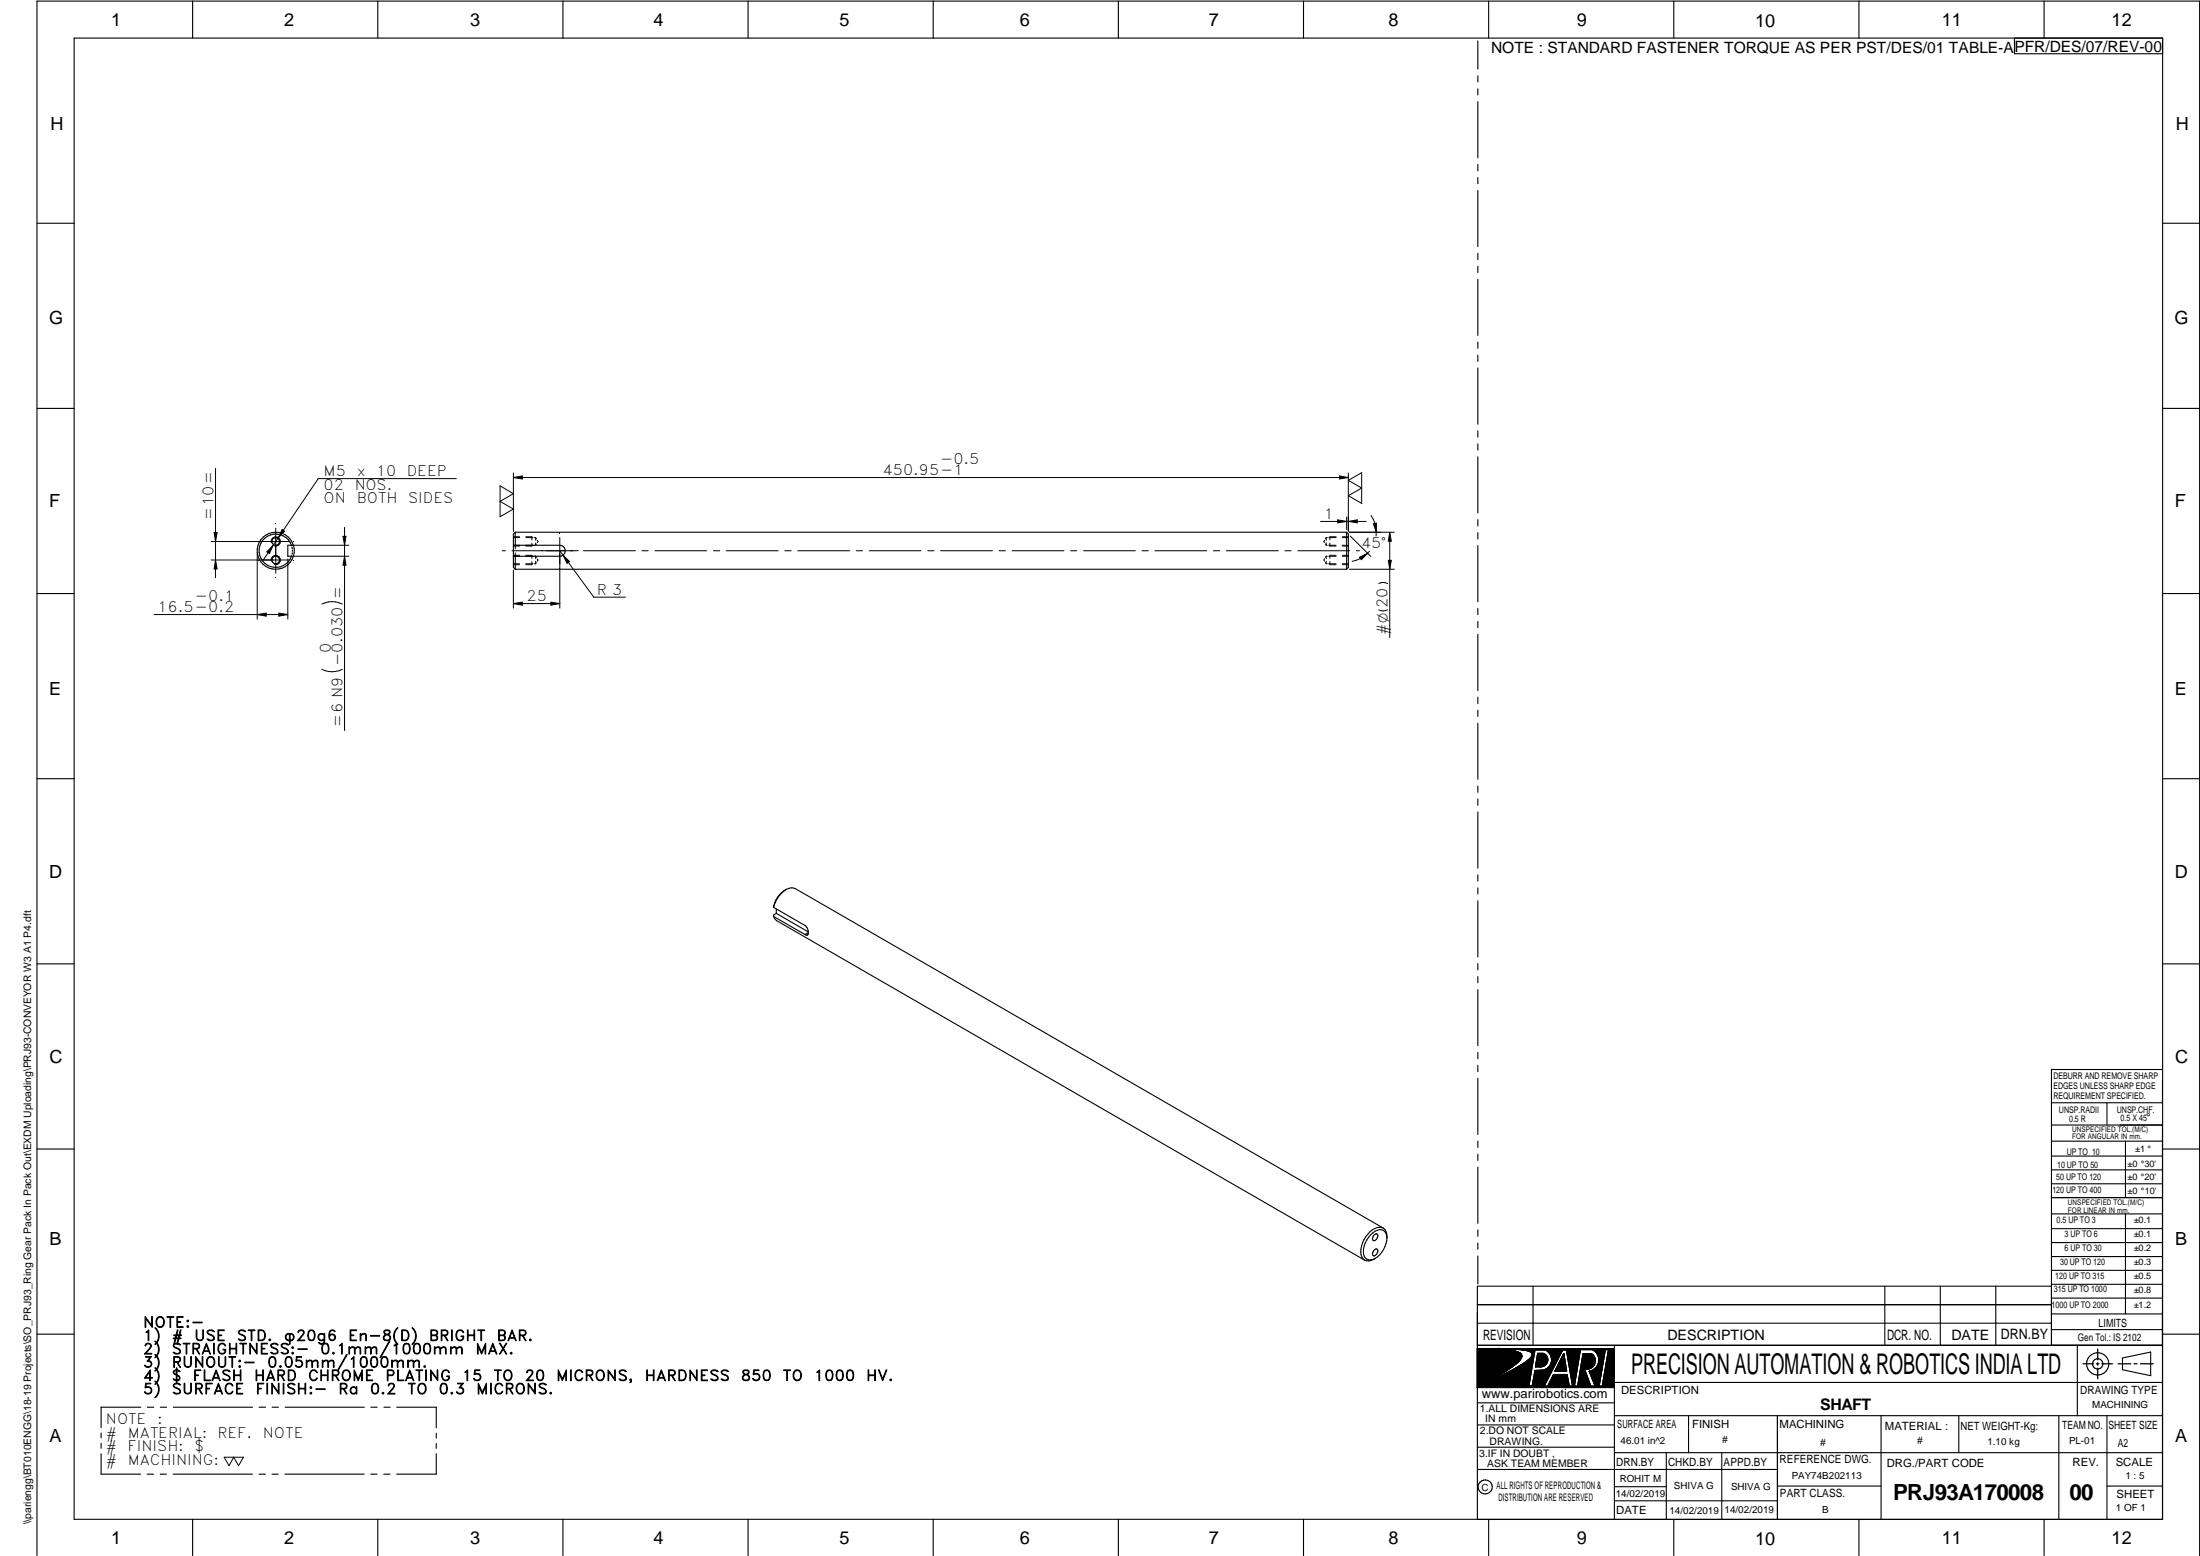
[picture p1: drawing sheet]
<svg xmlns="http://www.w3.org/2000/svg" width="594mm" height="420mm" viewBox="0 0 594 420" stroke-linecap="round" stroke-linejoin="round" font-family="sans-serif">
<g fill="none" stroke="#000" stroke-width=".34">
<path d="M404.2 372.1l-5.3 2.6M404.7 364.2l4.4 .7M409.4 364.3l2.2 .2M409.4 364.3l-10.5-.1v10.5M409.5 365l.5 .2M409.6 368l-3.7 2.7-7 4M409.7 368l-3.5 2.5-7.3 4.2M409.8 367.9l-.2 .1M410 365.2l.5 .2 .4 .5M410.1 365.2l.7 .5M410.9 365.9v.2M410.9 366.3l-.9 1.4"/>
<path d="M410.9 366.1l-.3 .9-.9 1M411.1 368.3l-6.2 3.5M411.1 368.3l-3.3 2-8.9 4.4M411.6 364.5l1.4 .4M411.6 364.5l.4 .1M412 367.7l-.6 .5M412 367.7l-.9 .6M413 364.9a19.5 19.5 0 0 0-5.6-.7h-2.9l3.5 .4 2.1 .6M413 364.9l.8 .5M413 364.9l.5 .3M413 367l-.3 .2M413.3 366.7l-1.3 1"/>
<path d="M413.6 366.2l-.7 .9-.9 .6M413.6 366.3l-.3 .3M413.6 365.3h.1M413.8 365.4v.4M413.8 365.4v.2M413.8 365.8l-.2 .5M413.8 365.8l-.2 .4M414.5 364.5h2.9a2.93 2.93 0 0 1 1.6 3 2.93 2.93 0 0 1-2.2 2.5l-2.3 .1-.7 4.2h-1zM415.2 365.5h1.5a1.85 1.85 0 0 1 1.2 2 1.85 1.85 0 0 1-1.7 1.6h-1.6zM422 364.5h1l1.7 9.8h-1l-.5-3.1h-3.7l-1.5 3.1h-1.1zM422.3 365.5l.7 4.7h-3.1zM426.8 364.4h3.2a3.1 3.1 0 0 1 1.7 3.3 3.1 3.1 0 0 1-2.5 2.6l1.6 4h-1.3l-1.7-4.8a2.22 2.22 0 0 0 2.8-1.1 2.22 2.22 0 0 0-.8-2.8h-2.3l-1.5 8.7h-.9z"/>
<path d="M433.5 364.4h.9l-1.7 9.9h-.9zM562.5 368.3h2.8M566.1 368.3h.7M566.5 364.3v2.9M566.5 368v.6M566.5 369.4v2.9M567.6 368.3h2.8M572 368.3h3.4M576.3 368.3h.8M578 368.3h3.4"/>
</g>
<g fill="#000">
<path d="M138.6 128.9l2.4-.4v.8zM361.7 128.5l2.4 .4-2.4 .4zM57.8 143.8h.8l-.4 2.4zM58.2 151.2l.4 2.4h-.8zM73.7 147.2l-.9 2.3-.7-.5zM76.2 143l.6 .4-1.6 1.8zM92.6 144.8h.8l-.4 2.4zM93 150.2l.4 2.4h-.8zM152.1 149.9l1.7 1.7-.7 .5zM361.2 140.4l2.4 .4-2.4 .4zM364.1 140.8l2.4-.4v.8zM367.1 150.5l2.2-1.1-1.7 1.7z"/>
<path d="M370.9 141.4l.8-.1-.1 2.4zM375.3 143.7l.4 2.4h-.8zM374.9 151.3h.8l-.4 2.4zM69.5 165.9l2.4-.3v.8zM75.3 165.6l2.4 .3-2.4 .5zM138.6 163l2.4-.4v.8zM148.8 162.6l2.4 .4-2.4 .4zM422.3 365.5l.7 4.7h-3.1z"/>
<path d="M398.9 364.2h5.8l4.4 .7a1.72 1.72 0 0 1 1.8 1.4l-.7 1.2-2.5 2-8.8 5.2z" fill-rule="evenodd"/>
<path d="M404.5 364.2l7.3 .4 1.5 .4 .5 .4v.5l-1.1 1.3-2.9 2-10.9 5.5h37v-10.5zM414.5 364.5h2.9a2.93 2.93 0 0 1 1.6 3 2.93 2.93 0 0 1-2.2 2.5l-2.3 .1-.7 4.2h-1zM426.8 364.4h3.2a3.1 3.1 0 0 1 1.7 3.3 3.1 3.1 0 0 1-2.5 2.6l1.6 4h-1.3l-1.7-4.8a2.22 2.22 0 0 0 2.8-1.1 2.22 2.22 0 0 0-.8-2.8h-2.3l-1.5 8.7h-.9zM433.5 364.4h.9l-1.7 9.9h-.9zM422 364.5h1l1.7 9.8h-1l-.5-3.1h-3.7l-1.5 3.1h-1.1z" fill-rule="evenodd"/>
<path d="M415.2 365.5h1.5a1.85 1.85 0 0 1 1.2 2 1.85 1.85 0 0 1-1.7 1.6h-1.6z" fill-rule="evenodd"/>
</g>
<circle cx="410.8" cy="365.7" r=".17" fill="#000"/>
<g fill="none" stroke="#000" stroke-width=".3">
<path d="M52 .3v10M102 .3v10M152 .3v10M202 .3v10M252 .3v10M302 .3v10M352 .3v10M399.1 11v7.7M402 .3v10M452 .3v10M502 .3v10M544 10.3v4.2h40"/>
<path d="M552 .3v10M399.1 20.4v1.7M399.1 24v1.7M399.1 27.4v15.2M399.1 44.4v1.7M399.1 47.9v1.7M399.1 51.4v15.2M10 60.3h10M399.1 68.4v1.7M399.1 71.9v1.7M399.1 75.4v15.2M584 60.3h10"/>
<path d="M399.1 92.4v1.7M399.1 95.9v1.7M399.1 99.4v15.2M10 110.3h10M399.1 116.3v1.8M399.1 119.8v1.7M584 110.3h10M399.1 123.4v15.1M78.7 147.2a4.5 4.5 0 0 0-6.9-2.1 4.5 4.5 0 0 0 0 7.2 4.5 4.5 0 0 0 6.9-2.1M79.2 147.2h-1.5v3h1.5M79.2 147.2a5 5 0 0 0-7.7-2.6 5 5 0 0 0 0 8.2 5 5 0 0 0 7.7-2.6M79.2 147.2l.3 1-.3 2"/>
<path d="M138.6 147.2h12.6a1.48 1.48 0 0 1 1.4 1.5 1.48 1.48 0 0 1-1.4 1.5h-12.6M139.1 143.7v3.5M139.1 150.2v3.5M139.1 143.7l-.5 .5v9l.5 .5M139.1 143.7h224.5M139.1 153.7h224.5M363.6 143.7l.5 .5v9l-.5 .5M363.6 143.7v10M399.1 140.3v1.7M399.1 143.8v1.7M399.1 147.3v15.2M10 160.3h10"/>
<path d="M399.1 164.3v1.7M399.1 167.8v1.7M399.1 171.3v15.2M584 160.3h10M399.1 188.3v1.7M399.1 191.8v1.7M399.1 195.3v15.1M10 210.3h10M399.1 212.3v1.7M399.1 215.7v1.8M399.1 219.2v15.2M584 210.3h10"/>
<path d="M399.1 236.2v1.7M399.1 239.7v1.7M208.9 247.5l.9 1.1 158.7 91.7M208.9 245a6.9 6.9 0 0 1 4.8-5.3l1.1 .2 158.7 91.7M208.9 247.5l8.5 4.8M208.9 245l8.5 4.9 .7 .8 .2 1.1M209.6 246.6l-.7 .5v.4M209.6 245.4v1.2M209.6 246.6l8.7 5M211.9 240.4a6.4 6.4 0 0 0-3 4.6M218.3 251.8l-.9 .5M218.3 251.8l-.2 .7-.7-.2"/>
<path d="M399.1 243.2v15.2M10 260.3h10M399.1 260.2v1.7M399.1 263.7v1.7M399.1 267.2v15.2M584 260.3h10M399.1 284.2v1.7M399.1 287.7v1.7M399.1 291.2v15.2M554 297.8h29.9M569 297.8v6M583.9 288.8h-29.9v74.5"/>
<path d="M10 310.3h10M399.1 308.1v1.7M399.1 311.7v1.7M399.1 315.1v15.2M554 308.1h29.9M554 312.2h29.9M554 315.9h29.9M554 319.7h29.9M554 303.8h29.9M573.9 308.1v15.3M584 310.3h10M371.1 337.5l.6-.3a1.15 1.15 0 0 1 .2 1.2 1.15 1.15 0 0 1-1.1 .7 1.12 1.12 0 0 1 .3-1.6z"/>
<path d="M371.1 333.4l.6-.2a1.11 1.11 0 0 1 .2 1.2 1.11 1.11 0 0 1-1.1 .6 1.11 1.11 0 0 1 .3-1.6zM371.3 339.8a3.2 3.2 0 0 1-2.8 .5M374.5 334.3a1.94 1.94 0 0 0-.9-2.1 1.94 1.94 0 0 0-2.3 .2 6.4 6.4 0 0 0-2.9 6.8 1.93 1.93 0 0 0 2.9 .6M374.5 334.3a7 7 0 0 1-3.2 5.5M374.5 334.3a2.21 2.21 0 0 0-.7-2.4 2.21 2.21 0 0 0-2.5-.2 7 7 0 0 0-3.6 7.7l.8 .9M399.1 332.1v1.7M399.1 335.6v1.7M399.1 339.1v7.6M554 323.4h29.9M554 327.8h29.9M554 331.8h29.9M554 335.5h29.9"/>
<path d="M554 339.3h29.9M573.9 327.8v27M398.9 352.3h155.1M398.9 357.3h155.1M414 347.3v16M509 347.3v16M524 347.3v16M538.9 347.3v16M554 347.3h-155.1v63h185l.1-400h-564v400h564M554 343h29.9M554 346.8h29.9M554 350.5h29.9"/>
<path d="M554 354.8h29.9M554 359h29.9M10 360.3h10M38 380h-10.7v5.5M39.8 380h1.7M43.3 380h1.7M46.8 380h21.4M70 380h1.7M73.5 380h1.7M77 380h21.4M100.2 380h1.6M103.7 380h1.7"/>
<path d="M107.1 380h10.7v5.6M398.9 374.7h37M398.9 364.2h37M398.9 363.3h185M398.9 378.8h37M435.9 363.3v47M435.9 373.3h148M561 363.3v19M573.1 366.7l7.7-1.6v6.4l-7.7-1.6zM584 360.3h10M27.3 392.5v5.6h10.7M27.3 387v1.3"/>
<path d="M27.3 389.7v1.4M39.7 398.1h1.8M43.3 398.1h1.7M46.8 398.1h21.4M69.9 398.1h1.8M73.4 398.1h1.7M77 398.1h21.3M100.1 398.1h1.7M103.6 398.1h1.7M117.8 392.6v5.5h-10.7M117.8 387v1.3M117.8 389.8v1.3"/>
<path d="M398.9 384.8h37M398.9 390.8h37M398.9 396.8h81.1M435.9 392.3h148M435.9 382.3h148M450 392.3v18M456 382.3v10M464.9 392.3v18M480 382.3v28M508 382.3v28M528.9 382.3v10M556 382.3v28"/>
<path d="M569 382.3v28M52 410.3v9.7M102 410.3v9.7M152 410.3v9.7M202 410.3v9.7M252 410.3v9.7M302 410.3v9.7M352 410.3v9.7M402 410.3v9.7M435.9 405.3h44.1M435.9 401.4h14.1M452 410.3v9.7"/>
<path d="M480 401.3h28M502 410.3v9.7M552 410.3v9.7M569 401.3h14.9M10 420v-419.7h584v419.7"/>
<circle cx="74.4" cy="146.2" r="1.03"/>
<circle cx="74.5" cy="151.2" r="1.02"/>
<circle cx="566.5" cy="368.3" r="3"/>
<circle cx="566.5" cy="368.3" r="1.4"/>
<circle cx="401.1" cy="401.5" r="1.9"/>
</g>
<g fill="none" stroke="#000" stroke-width=".27">
<path d="M58.2 126.5v29.5M123.2 129.2h-37.3l-10.7 16M135 131.2l3.6 2.1-3.6 2.1 3.6 2.1-3.6 2zM138.6 127.7v15.8M138.6 128.9l2.4-.4v.8zM138.6 128.9h225.5M361.7 128.5l2.4 .4-2.4 .4zM363.6 139.6v3.4M364.1 127.7v15.8M364.1 129.7l3.6-2.1v8.3l-3.6-2 3.6-2.1zM370.2 139.2a8.1 8.1 0 0 1 1.4 5.5M57 146.2h21.1"/>
<path d="M57 151.2h21.1M57.8 143.8h.8l-.4 2.4zM58.2 151.2l.4 2.4h-.8zM69.5 149.4v17.8M73.3 151.6a1.26 1.26 0 0 1 1.1-1.6 1.26 1.26 0 0 1 1.3 1.4 1.26 1.26 0 0 1-1.6 1M73.3 146.6a1.24 1.24 0 0 1 1-1.6 1.24 1.24 0 0 1 1.4 1.3 1.24 1.24 0 0 1-1.6 1.1M73.7 147.2l-.9 2.3-.7-.5zM74.5 142.6v12.2M75.2 145.2l-4.1 6M76.2 143l.6 .4-1.6 1.8zM77.7 150.9v16.3M78.7 147.2l.1 .2"/>
<path d="M78.8 150l-.1 .2M78.8 147.7l.1 .5M78.9 149.2v.5M78.9 147.2h15.3M78.9 148.5v.4M79.4 150.2h14.8M92.6 144.8h.8l-.4 2.4zM93 150.2l.4 2.4h-.8zM93 142.4v54.9M135.6 148.7h.9M138.3 148.7h17.5M138.6 150.2h1.7"/>
<path d="M138.6 152.2h1.7M138.6 145.2h1.7M138.6 147.2h1.7M138.6 149.9h1.7M138.6 152.5h1.7M138.6 144.9h1.7M138.6 147.4h1.7M138.6 153.9v10.3M139.1 147.2v1M139.1 149.3v.9M142 152.2h1.9M142 147.2h1.9"/>
<path d="M142 149.9h1.6v.9M142 144.9h1.6v.9M142 150.2h2M142 145.2h2M143.6 151.7v.8h-1.6M143.6 146.7v.7h-1.6M144.3 152.2h.3M144.3 147.2h.3M144.3 150.2h.3M144.3 145.2h.3M144.6 145.2v.7M144.6 146.6v.6"/>
<path d="M144.6 150.2v.6M144.6 151.6v.6M144.6 150.2l.3 .3M144.6 145.2l.3 .3M144.8 151.9l-.2 .3M144.8 146.9l-.2 .3M145.1 150.9l.2 .3-.2 .4M145.1 145.9l.2 .3-.2 .4M151.2 145.1v19.1M151.2 148.7l9.2 12.5h8.5M152.1 149.9l1.7 1.7-.7 .5zM156.1 148.7h.1"/>
<path d="M157.6 148.7h14M173.3 148.7h1.7M176.9 148.7h13.9M192.7 148.7h1.6M196.1 148.7h14M211.9 148.7h1.7M215.4 148.7h14M231.2 148.7h1.7M234.7 148.7h14M250.5 148.7h1.7M254 148.7h14M269.8 148.7h1.7"/>
<path d="M273.3 148.7h14M289.1 148.7h1.7M292.6 148.7h14M308.4 148.7h1.7M311.9 148.7h14M327.7 148.7h1.7M331.2 148.7h14M347 148.7h1.7M350.5 148.7h13.9M356.6 140.8h12.3M357.7 150.9l-.2 .3 .2 .3M357.7 145.9l-.2 .3 .2 .3"/>
<path d="M357.9 151.9l.2 .3M357.9 146.9l.2 .3M358.1 145.2v.7M358.1 146.6v.6M358.1 150.2v.6M358.1 151.6v.6M358.1 150.2h.3M358.1 152.2h.3M358.1 145.2h.3M358.1 147.2h.3M358.1 150.2l-.2 .3M358.1 145.2l-.2 .3"/>
<path d="M358.8 152.2h2M358.8 147.2h2M358.8 150.2h2M358.8 145.2h2M359.1 151.6v.9h1.7M359.1 146.6v.8h1.7M360.8 149.9h-1.7v.8M360.8 144.9h-1.7v.9M361.2 140.4l2.4 .4-2.4 .4zM362.5 152.2h1.6M362.5 147.2h1.6M362.5 150.2h1.6"/>
<path d="M362.5 145.2h1.6M362.5 149.9h1.6M362.5 152.5h1.6M362.5 144.9h1.6M362.5 147.4h1.6M364.1 140.8l2.4-.4v.8zM364.4 143.7h12.1M364.4 153.7h12.1M364.6 144.7l5.6 5.5M366.3 148.7h.8M367.1 150.5l2.2-1.1-1.7 1.7zM369.8 148.8a8.2 8.2 0 0 1-4.7 2.8"/>
<path d="M370.9 141.4l.8-.1-.1 2.4zM372.3 157.6a2.52 2.52 0 0 1 2.4 0M374.9 151.3h.8l-.4 2.4zM375.3 143.7l.4 2.4h-.8zM375.3 143.7v28.5M41.6 165.9h36.1M69.5 165.9l2.4-.3v.8zM75.3 165.6l2.4 .3-2.4 .5zM86.9 163.1a6.4 6.4 0 0 1 5.5 0M138.6 163l2.4-.4v.8zM138.6 163h12.6M148.8 162.6l2.4 .4-2.4 .4z"/>
<path d="M372.3 164.7a2.52 2.52 0 0 0 2.4 0M86.9 180.7a6 6 0 0 0 5.5 0M60.5 393.5h5.2l-1.3 2.3-1.3-2.3-1.3 2.3z"/>
</g>
<text font-size="7.7" x="440.5" y="371">PRECISION AUTOMATION &amp; ROBOTICS INDIA LTD</text>
<g font-size="6">
<text x="511.2" y="405">PRJ93A170008</text>
<text x="558.8" y="405">00</text>
</g>
<g font-size="4.9">
<text x="30" y="6.9">1</text>
<text x="76.7" y="6.9">2</text>
<text x="127" y="6.9">3</text>
<text x="176.5" y="6.9">4</text>
<text x="226.7" y="6.9">5</text>
<text x="275.4" y="6.9">6</text>
<text x="326.4" y="6.9">7</text>
<text x="375" y="6.9">8</text>
<text x="425.8" y="6.9">9</text>
<text x="473.9" y="7.3">10</text>
<text x="524.3" y="6.9">11</text>
<text x="570.2" y="6.9">12</text>
<text x="13.6" y="35.1">H</text>
<text x="587.6" y="35.1">H</text>
<text x="13.2" y="87.5">G</text>
<text x="587.2" y="87.5">G</text>
<text x="13.2" y="137">F</text>
<text x="587.2" y="137">F</text>
<text x="13.2" y="187.6">E</text>
<text x="587.2" y="187.6">E</text>
<text x="13.2" y="237">D</text>
<text x="587.2" y="237">D</text>
<text x="13.4" y="287.1">C</text>
<text x="587.4" y="287.1">C</text>
<text x="13.4" y="336.2">B</text>
<text x="587.4" y="336.2">B</text>
<text x="13.4" y="389.3">A</text>
<text x="587.4" y="389.3">A</text>
<text x="30" y="416.9">1</text>
<text x="76.7" y="416.9">2</text>
<text x="127" y="416.9">3</text>
<text x="176.5" y="416.9">4</text>
<text x="226.7" y="416.9">5</text>
<text x="275.4" y="416.9">6</text>
<text x="326.4" y="416.9">7</text>
<text x="375" y="416.9">8</text>
<text x="425.8" y="416.9">9</text>
<text x="473.9" y="417.3">10</text>
<text x="524.3" y="416.9">11</text>
<text x="570.2" y="416.9">12</text>
</g>
<text font-size="4.3" x="491.5" y="380.6">SHAFT</text>
<g font-size="4.2">
<text x="402.7" y="14.3">NOTE : STANDARD FASTENER TORQUE AS PER PST/DES/01 TABLE-A</text>
<text x="544" y="14">PFR/DES/07/REV-00</text>
</g>
<g font-size="3.9">
<text x="253.9" y="125.2">-0.5</text>
<text x="87.4" y="128.7">M5</text>
<text x="96.3" y="128.7">x</text>
<text x="101.6" y="128.7">10</text>
<text x="109.8" y="128.7">DEEP</text>
<text x="238.3" y="128.4">450.95-1</text>
<text x="87.4" y="132.2">02</text>
<text x="87.4" y="135.8">ON</text>
<text x="95.8" y="132.2">NOS.</text>
<text x="96.3" y="135.8">BOTH</text>
<text x="110.3" y="135.8">SIDES</text>
<text x="57.6" y="140.5" transform="rotate(-90 57.6 140.5)">=10=</text>
<text x="357.5" y="140.2">1</text>
<text x="367.5" y="148">45°</text>
<text x="161.2" y="160.7">R 3</text>
<text x="42.5" y="165.4">16.5-0.2</text>
<text x="52.7" y="162.3">-0.1</text>
<text x="142.2" y="162.4">25</text>
<text x="374.7" y="171.4" transform="rotate(-90 374.7 171.4)">#O 20</text>
<text x="89.3" y="176.4" transform="rotate(-90 89.3 176.4)">0</text>
<text x="92.4" y="196.4" transform="rotate(-90 92.4 196.4)">=6 N9 -0.030 =</text>
<text x="38.6" y="358.4">NOTE:-</text>
<text x="38.6" y="362">1)</text>
<text x="38.6" y="365.6">2)</text>
<text x="46.4" y="362">#</text>
<text x="46.4" y="365.6">STRAIGHTNESS:-</text>
<text x="52.4" y="362">USE</text>
<text x="64" y="362">STD.</text>
<text x="76.7" y="362">ф20g6</text>
<text x="86.5" y="365.6">0.1mm/1000mm</text>
<text x="94" y="362">En-8(D)</text>
<text x="115.8" y="362">BRIGHT</text>
<text x="128.4" y="365.6">MAX.</text>
<text x="134.1" y="362">BAR.</text>
<text x="400.5" y="361.9">REVISION</text>
<text x="450.3" y="362">DESCRIPTION</text>
<text x="509.6" y="361.7">DCR. NO.</text>
<text x="527" y="361.7">DATE</text>
<text x="540.3" y="361.6">DRN.BY</text>
<text x="38.6" y="369.2">3)</text>
<text x="46.4" y="369.2">RUNOUT:-</text>
<text x="72.2" y="369.2">0.05mm/1000mm.</text>
<text x="38.6" y="372.8">4)</text>
<text x="38.6" y="376.4">5)</text>
<text x="46.4" y="372.8">$</text>
<text x="46.4" y="376.4">SURFACE</text>
<text x="52" y="372.8">FLASH</text>
<text x="68.6" y="372.8">HARD</text>
<text x="69" y="376.4">FINISH:-</text>
<text x="83.2" y="372.8">CHROME</text>
<text x="91.3" y="376.4">Ra</text>
<text x="99.9" y="376.4">0.2</text>
<text x="104" y="372.8">PLATING</text>
<text x="110" y="376.4">TO</text>
<text x="118.4" y="376.4">0.3</text>
<text x="124.7" y="372.8">15</text>
<text x="128.6" y="376.4">MICRONS.</text>
<text x="133.3" y="372.8">TO</text>
<text x="141.7" y="372.8">20</text>
<text x="150.2" y="372.8">MICRONS,</text>
<text x="174.1" y="372.8">HARDNESS</text>
<text x="200.1" y="372.8">850</text>
<text x="211.4" y="372.8">TO</text>
<text x="219.8" y="372.8">1000</text>
<text x="233.9" y="372.8">HV.</text>
<text x="28.6" y="384.6">NOTE</text>
<text x="28.6" y="388.3">#</text>
<text x="34.5" y="388.3">MATERIAL:</text>
<text x="42.4" y="384.6">:</text>
<text x="58.8" y="388.3">REF.</text>
<text x="71" y="388.3">NOTE</text>
<text x="28.6" y="391.9">#</text>
<text x="28.6" y="395.5">#</text>
<text x="34.5" y="391.9">FINISH:</text>
<text x="34.5" y="395.5">MACHINING:</text>
<text x="52.6" y="391.9">$</text>
</g>
<text font-size="3.5" x="400.2" y="377.6">www.parirobotics.com</text>
<g font-size="3.1">
<text x="579.6" y="302.8">°</text>
<text x="566.7" y="358.2">LIMITS</text>
<text x="437.8" y="376.3">DESCRIPTION</text>
<text x="561.7" y="376.3">DRAWING TYPE</text>
<text x="436.7" y="385.6">SURFACE AREA</text>
<text x="456.9" y="385.6">FINISH</text>
<text x="480.6" y="385.5">MACHINING</text>
<text x="509" y="386.1">MATERIAL :</text>
<text x="529.4" y="386">NET WEIGHT-Kg:</text>
<text x="556.9" y="385.9">TEAM NO.</text>
<text x="569.4" y="385.9">SHEET SIZE</text>
<text x="436.4" y="395.9">DRN.BY</text>
<text x="450.4" y="395.8">CHKD.BY</text>
<text x="465.4" y="396">APPD.BY</text>
<text x="480.6" y="395.1">REFERENCE DWG.</text>
<text x="559.7" y="396">REV.</text>
<text x="571.3" y="395.9">SCALE</text>
<text x="571.9" y="390.7">A2</text>
<text x="509.5" y="396.1">DRG./PART CODE</text>
<text x="480.6" y="404.2">PART CLASS.</text>
<text x="571.5" y="404.4">SHEET</text>
<text x="436.4" y="408.9">DATE</text>
</g>
<g font-size="2.8">
<text x="561.1" y="362">Gen Tol.: IS 2102</text>
<text x="399.6" y="381.2">1.ALL DIMENSIONS ARE</text>
<text x="399.6" y="387.3">2.DO NOT SCALE</text>
<text x="401.1" y="384">IN mm</text>
<text x="465.1" y="389.7">#</text>
<text x="517.7" y="389.8">#</text>
<text x="399.5" y="393.4">3.IF IN DOUBT ,</text>
<text x="402.2" y="390.1">DRAWING.</text>
<text x="491.5" y="390.4">#</text>
<text x="401.6" y="396.2">ASK TEAM MEMBER</text>
<text x="404.1" y="402">ALL RIGHTS OF REPRODUCTION &amp;</text>
<text x="404.6" y="405.4">DISTRIBUTION ARE RESERVED</text>
<text x="8.4" y="411.6" transform="rotate(-90 8.4 411.6)">\\pariengg\BT010ENGG\18-19 Projects\SO_PRJ93_Ring Gear Pack In Pack Out\EXDM Uploading\PRJ93-CONVEYOR W3 A1 P4.dft</text>
</g>
<g font-size="2.7">
<text x="565" y="380.2">MACHINING</text>
<text x="437.6" y="389.8">46.01 in^2</text>
<text x="536.7" y="390.1">1.10 kg</text>
<text x="558.7" y="390">PL-01</text>
<text x="437.4" y="400.1">ROHIT M</text>
<text x="483.8" y="399.5">PAY74B202113</text>
<text x="573.9" y="399.4">1 : 5</text>
<text x="400.1" y="402.5">C</text>
<text x="436.3" y="404.3">14/02/2019</text>
<text x="452" y="402.1">SHIVA G</text>
<text x="467.4" y="402.2">SHIVA G</text>
<text x="450.8" y="408.7">14/02/2019</text>
<text x="465.7" y="408.5">14/02/2019</text>
<text x="492.1" y="408.4">B</text>
<text x="571.4" y="408">1 OF 1</text>
</g>
<g font-size="2.5">
<text x="554.5" y="291.3">DEBURR AND REMOVE SHARP</text>
<text x="554.5" y="294">EDGES UNLESS SHARP EDGE</text>
<text x="554.5" y="296.8">REQUIREMENT SPECIFIED.</text>
<text x="556" y="300.6">UNSP.RADII</text>
<text x="558.7" y="302.9">0.5 R</text>
<text x="571.6" y="300.4">UNSP.CHF.</text>
<text x="572.6" y="302.7">0.5 X 45</text>
<text x="558.1" y="311.9">UP TO 10</text>
<text x="576.6" y="311">±1 °</text>
<text x="555.5" y="315.3">10 UP TO 50</text>
<text x="574.5" y="315.2">±0 °30'</text>
<text x="554.2" y="322.2">120 UP TO 400</text>
<text x="555.2" y="318.7">50 UP TO 120</text>
<text x="574.5" y="318.6">±0 °20'</text>
<text x="574.5" y="322.5">±0 °10'</text>
<text x="555.4" y="330.2">0.5 UP TO 3</text>
<text x="557.5" y="334">3 UP TO 6</text>
<text x="576.2" y="330.3">±0.1</text>
<text x="576.2" y="334.1">±0.1</text>
<text x="556.3" y="341.5">30 UP TO 120</text>
<text x="557.5" y="337.7">6 UP TO 30</text>
<text x="576.2" y="337.8">±0.2</text>
<text x="576.2" y="341.5">±0.3</text>
<text x="555" y="345.3">120 UP TO 315</text>
<text x="576.2" y="345.3">±0.5</text>
<text x="554" y="353.3">1000 UP TO 2000</text>
<text x="554.6" y="349">315 UP TO 1000</text>
<text x="576.2" y="349.1">±0.8</text>
<text x="576.2" y="353.3">±1.2</text>
</g>
<g font-size="2.1">
<text x="559.6" y="305.6">UNSPECIFIED TOL.(M/C)</text>
<text x="559.6" y="307.7">FOR ANGULAR IN mm.</text>
<text x="558.4" y="325.3">UNSPECIFIED TOL.(M/C)</text>
<text x="558.4" y="327.4">FOR LINEAR IN mm.</text>
</g>
</svg>
